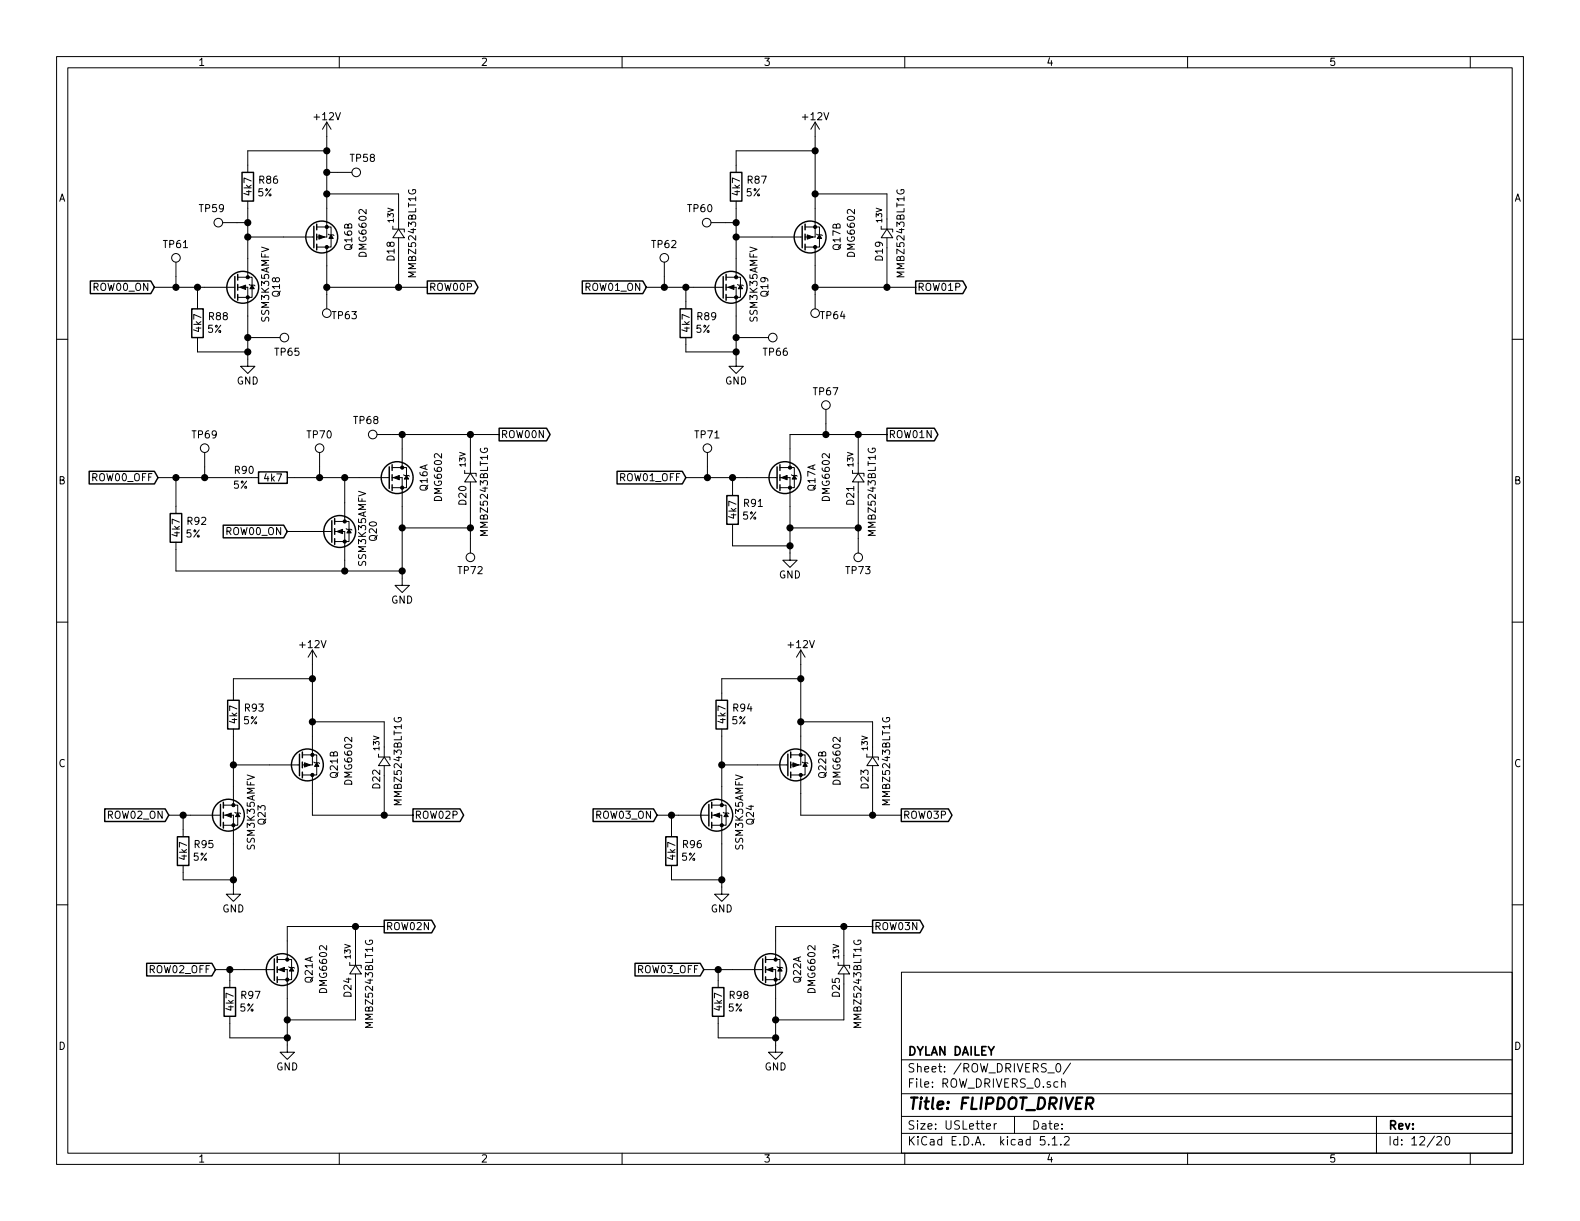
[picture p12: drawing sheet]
<svg xmlns="http://www.w3.org/2000/svg" width="279mm" height="216mm" viewBox="0 0 279 216" stroke-linecap="round" stroke-linejoin="round" font-family="sans-serif">
<g fill="none" stroke="#000" stroke-width=".18">
<path d="M10 10h259.4v195.9h-259.4zM12 12h255.4v191.9h-255.4zM60 10v2M110 10v2M160 10v2M210 10v2M260 10v2M39.4 39.4h4.4M43.8 35.6v13.4M57.8 21.6l-.8 1.3M57.8 21.6v20.3h-1.8M57.8 21.6l.7 1.3"/>
<path d="M57.8 34.3h12.7v6.2M57.8 26.7h-14v3.8M57.8 30.5h4.4M72.3 33.6a.59 .59 0 0 0 .6 .7 .59 .59 0 0 0 .6-.7l-.5-.1v.3M125.7 39.4h4.5M130.2 35.6v13.4M144.1 21.6v20.3h-1.7M144.1 34.3h12.7v6.2M144.1 26.7h-13.9v3.8M144.1 21.6l-.7 1.3M144.1 21.6l.8 1.3M158.7 33.6a.59 .59 0 0 0 .5 .7 .59 .59 0 0 0 .6-.7l-.5-.1v.3"/>
<path d="M10 60h2M27.3 50.8h14.2M31.1 46.4v4.4M34.9 59.7v2.5h8.9M34.9 50.8v3.8M42 50.8h1.8v14h1.3l-1.3 1.2-1.3-1.2h1.3M42 49h1.8M43.8 49h.8v3.6h-2.6M43.8 41.9h11.7M43.8 59.7h5.7M44.1 50.3l.1 .1h.8l.1 .1M56 40.1h2.5v3.6h-.7"/>
<path d="M56 43.7h1.8M57.8 43.7v10.9M57.8 50.8h17.8M58 41.4l.2 .1h.7l.2 .2M69.5 40v.5h2v.5M70.5 40.5l1 1.5h-2zM70.5 42v8.8M114.3 50.8h13.6M117.5 46.4v4.4M121.3 59.7v2.5h8.9M121.3 50.8v3.8M128.4 50.8h1.8v14h1.2l-1.2 1.2-1.3-1.2h1.3"/>
<path d="M128.4 49h1.8M130.2 49h.7v3.6h-2.5M130.2 41.9h11.7M130.2 59.7h5.7M130.4 50.3l.2 .1h.7l.1 .1M142.4 40.1h2.5v3.6h-.8M142.4 43.7h1.7M144.1 50.8h17.8M144.1 43.7v10.9M144.4 41.4l.1 .1h.8l.1 .2M155.8 40v.5h2.1v.5M156.8 40.5l1.1 1.5h-2.1z"/>
<path d="M156.8 42v8.8M267.4 60h2M66.7 76.8h21.6M71.1 76.8v5.9M83.2 76.8v6.9M85 79.3a.59 .59 0 0 0 .6 .7 .59 .59 0 0 0 .6-.7l-.5-.1v.3M146 72.4v4.4M151.8 76.8v6.9M153.6 79.3a.59 .59 0 0 0 .6 .7 .59 .59 0 0 0 .5-.7l-.4-.1v.3M156.8 76.8h-17.1v5.9M27.9 84.5h17.8M31.1 95.9v5.1h40"/>
<path d="M31.1 84.5v6.3M36.2 80v4.5M50.8 84.5h18M50.8 94h7.9M56.5 80v4.5M59.2 94h1.8v7M59.2 92.2h1.8M61 92.2h.7v3.6h-2.5M61 84.5v7.7M61.2 93.5l.1 .1h.8l.1 .1M69.3 84.5h1.8v19h1.3l-1.3 1.3-1.3-1.3h1.3M69.3 82.7h1.8"/>
<path d="M71.1 82.7h.8v3.5h-2.6M71.1 93.3h12.1M71.4 83.9l.1 .2h.8l.1 .1M82.2 83.2v.5h2v.5M83.2 83.7l1 1.5h-2zM83.2 85.2v12.6M121.3 84.5h16.1M125.1 80v4.5M129.5 84.5v3.1M129.5 92.7v3.8h10.2M137.9 84.5h1.8v14.6h1.3l-1.3 1.2-1.3-1.2h1.3M137.9 82.7h1.8"/>
<path d="M139.7 82.7h.8v3.5h-2.6M139.7 93.3h12.1M140 83.9l.1 .2h.7l.2 .1M150.7 83.2v.5h2.1v.5M151.8 83.7l1 1.5h-2.1zM151.8 85.2v12.6M10 110h2M55.2 114.9v20.4h-1.7M55.2 114.9l-.7 1.3M55.2 114.9l.8 1.3M141.6 114.9l-.8 1.3M141.6 114.9v20.4h-1.8"/>
<path d="M141.6 114.9l.8 1.3M267.4 110h2M41.3 135.3h11.7M41.3 128.9v13.5M53.5 133.5h2.5v3.5h-.8M53.5 137h1.7M55.2 127.6h12.7v6.3M55.2 137v7.1h17.8M55.2 120h-13.9v3.8M55.5 134.7l.1 .2h.8l.1 .1M66.9 133.4v.5h2.1v.5M67.9 133.9l1.1 1.5h-2.1z"/>
<path d="M67.9 135.4v8.7M69.8 126.9a.59 .59 0 0 0 .5 .8 .59 .59 0 0 0 .6-.8h-.5v.2M127.6 135.3h11.7M127.6 128.9v13.5M139.8 133.5h2.6v3.5h-.8M139.8 137h1.8M141.6 137v7.1h17.8M141.6 127.6h12.7v6.3M141.6 120h-14v3.8M141.9 134.7l.1 .2h.7l.2 .1M153.3 133.4v.5h2v.5M154.3 133.9l1 1.5h-2z"/>
<path d="M154.3 135.4v8.7M156.1 126.9a.59 .59 0 0 0 .6 .8 .59 .59 0 0 0 .6-.8h-.5v.2M10 160h2M29.8 144.1h9.2M32.4 153v2.6h8.9M32.4 144.1v3.9M39.5 144.1h1.8v14h1.2l-1.2 1.3-1.3-1.3h1.3M39.5 142.4h1.8M41.3 142.4h.7v3.5h-2.5M41.5 143.6l.2 .2h.7l.1 .1M116.2 144.1h9.1M118.7 153v2.6h8.9"/>
<path d="M118.7 144.1v3.9M125.9 144.1h1.7v14h1.3l-1.3 1.3-1.2-1.3h1.2M125.9 142.4h1.7M127.6 142.4h.8v3.5h-2.5M127.9 143.6l.1 .2h.8l.1 .1M267.4 160h2M38.1 171.5h10.4M40.6 179.7v3.8h10.2M40.6 171.5v3.1M49 171.5h1.8v14.6h1.3l-1.3 1.2-1.3-1.2h1.3M49 169.7h1.8M50.8 169.7h.8v3.5h-2.6"/>
<path d="M51.1 170.9l.1 .2h.7l.2 .1M61.8 170.2v.5h2.1v.5M62.9 170.7l1 1.5h-2.1zM62.9 172.2v8.1h-12.1M62.9 163.8v6.9M64.7 166.3a.59 .59 0 0 0 .6 .7 .59 .59 0 0 0 .5-.7l-.4-.1v.3M67.9 163.8h-17.1v5.9M124.5 171.5h10.4M127 171.5v3.1M127 179.7v3.8h10.2M135.4 171.5h1.8v14.6h1.2l-1.2 1.2-1.3-1.2h1.3M135.4 169.7h1.8"/>
<path d="M137.2 169.7h.7v3.5h-2.5M137.4 170.9l.1 .2h.8l.1 .1M148.2 170.2v.5h2v.5M149.2 170.7l1 1.5h-2zM149.2 172.2v8.1h-12M149.2 163.8v6.9M151.1 166.3a.59 .59 0 0 0 .5 .7 .59 .59 0 0 0 .6-.7l-.5-.1v.3M154.3 163.8h-17.1v5.9M159.4 171.9h108v32h-108zM159.4 197.4h108M159.4 193.4h108M159.4 187.4h108"/>
<path d="M174.4 199.2l.8-.2-.1-.2-.4-.1-.3 .2 .1 .7h.6M175.8 198.7v1M176.2 198.7l-.3 .1-.1 .2M179.4 197.4v3M186.9 188.2l.3-.1a.94 .94 0 0 1 0 1.5 .79 .79 0 0 1-.3-1.4zM187.7 191.4l.2-.1h.4l.1 1M187.7 190.8v1.5M189.3 188l-1.3 1.9M243.4 197.4v6.5M60 203.9v2M110 203.9v2M159.4 200.4h108"/>
<path d="M160 203.9v2M184.7 201h-.7l-.1 .7 .2-.2 .6 .1 .1 .2-.1 .5-.2 .2-.6-.2M185.4 202.3v.2M186.1 201.4l.4-.4v1.5M186.1 202.5h.8M187.6 202.3v.2M188.2 201.1l.2-.1h.4l.3 .4-.9 1.1h.9M210 203.9v2M254.1 201.1l.2-.1h.4l.2 .4-.9 1.1h.9M255.7 201.1l.3-.1a.94 .94 0 0 1 0 1.5l-.4-.3-.1-.7zM260 203.9v2"/>
<circle cx="38.6" cy="39.4" r=".76"/>
<circle cx="63" cy="30.5" r=".76"/>
<circle cx="125" cy="39.4" r=".76"/>
<circle cx="31.1" cy="45.6" r=".76"/>
<circle cx="50.3" cy="59.7" r=".76"/>
<circle cx="57.8" cy="55.4" r=".76"/>
<circle cx="117.5" cy="45.6" r=".76"/>
<circle cx="136.7" cy="59.7" r=".76"/>
<circle cx="144.1" cy="55.4" r=".76"/>
<circle cx="36.2" cy="79.2" r=".76"/>
<circle cx="56.5" cy="79.2" r=".76"/>
<circle cx="65.9" cy="76.8" r=".76"/>
<circle cx="125.1" cy="79.2" r=".76"/>
<circle cx="146" cy="71.6" r=".76"/>
<circle cx="83.2" cy="98.6" r=".76"/>
<circle cx="151.8" cy="98.6" r=".76"/>
</g>
<path d="M192.1 195.1h.8a.56 .56 0 0 0 .4-.4 .56 .56 0 0 0-.3-.6h-.7l-.3 2M192.6 195.1l.5 1" fill="none" stroke="#000" stroke-width=".41"/>
<g fill="none" stroke="#000" stroke-width=".25">
<path d="M42.8 30.5h2v5.1h-2zM56 39.6v1M129.2 30.5h2v5.1h-2zM142.4 39.6v1M16 49.7h10.7l.6 1.1-.6 1.1h-10.7zM33.9 54.6h2v5.1h-2zM41.5 48.9v3.8M42 48.5v1M42 50.3v1M42 52.1v1M55.5 40v3.8M56 41.4v1"/>
<path d="M56 43.2v1M75.6 49.7h8.3l.6 1.1-.6 1.1h-8.3zM103 49.7h10.7l.6 1.1-.6 1.1h-10.7zM120.3 54.6h2v5.1h-2zM127.9 48.9v3.8M128.4 48.5v1M128.4 50.3v1M128.4 52.1v1M141.9 40v3.8M142.4 41.4v1M142.4 43.2v1M161.9 49.7h8.4l.6 1.1-.6 1.1h-8.4z"/>
<path d="M88.3 75.7h8.3l.7 1.1-.7 1.2h-8.3zM156.8 75.7h8.4l.7 1.1-.7 1.2h-8.4zM15.8 83.3h11.5l.6 1.2-.6 1.1h-11.5zM30.1 90.8h2v5.1h-2zM39.5 92.9h10.7l.6 1.1-.6 1.1h-10.7zM45.7 83.4h5.1v2.1h-5.1zM58.7 92.1v3.8M59.2 91.7v1M59.2 93.5v1M59.2 95.3v1M68.8 82.6v3.8M69.3 82.2v1"/>
<path d="M69.3 83.9v1.1M69.3 85.7v1M109.1 83.3h11.5l.7 1.2-.7 1.1h-11.5zM128.5 87.6h2.1v5.1h-2.1zM137.4 82.6v3.8M137.9 82.2v1M137.9 83.9v1.1M137.9 85.7v1M40.3 123.8h2v5.1h-2zM53 133.4v3.8M53.5 133v1M53.5 134.7v1.1"/>
<path d="M53.5 136.5v1M126.6 123.8h2.1v5.1h-2.1zM139.3 133.4v3.8M139.8 133v1M139.8 134.7v1.1M139.8 136.5v1M18.5 143h10.7l.6 1.1-.6 1.2h-10.7zM31.4 148h2v5h-2zM39 142.2v3.9M39.5 141.9v1M39.5 143.6v1.1M39.5 145.4v1"/>
<path d="M73 143h8.4l.6 1.1-.6 1.2h-8.4zM104.9 143h10.7l.6 1.1-.6 1.2h-10.7zM117.7 148h2.1v5h-2.1zM125.3 142.2v3.9M125.9 141.9v1M125.9 143.6v1.1M125.9 145.4v1M159.4 143h8.3l.7 1.1-.7 1.2h-8.3zM25.9 170.3h11.6l.6 1.2-.6 1.1h-11.6zM39.6 174.6h2.1v5.1h-2.1zM48.5 169.5v3.9M49 169.2v1"/>
<path d="M49 170.9v1.1M49 172.7v1M67.9 162.7h8.4l.7 1.1-.7 1.1h-8.4zM112.3 170.3h11.5l.7 1.2-.7 1.1h-11.5zM126 174.6h2v5.1h-2zM134.9 169.5v3.9M135.4 169.2v1M135.4 170.9v1.1M135.4 172.7v1M154.3 162.7h8.4l.6 1.1-.6 1.1h-8.4z"/>
<circle cx="42.9" cy="50.8" r="2.82"/>
<circle cx="56.9" cy="41.9" r="2.82"/>
<circle cx="129.3" cy="50.8" r="2.82"/>
<circle cx="143.3" cy="41.9" r="2.82"/>
<circle cx="60.1" cy="94" r="2.82"/>
<circle cx="70.2" cy="84.5" r="2.82"/>
<circle cx="138.8" cy="84.5" r="2.82"/>
<circle cx="54.4" cy="135.3" r="2.82"/>
<circle cx="140.7" cy="135.3" r="2.82"/>
<circle cx="40.4" cy="144.1" r="2.82"/>
<circle cx="126.7" cy="144.1" r="2.82"/>
<circle cx="49.9" cy="171.4" r="2.82"/>
<circle cx="136.3" cy="171.4" r="2.82"/>
</g>
<g fill="#000" stroke="#000" stroke-width=".18">
<path d="M42.4 50.8l1-.4v.8zM44.6 50.4l.4 .7h-.8zM56.4 41.5l1 .4-1 .4zM58.5 41.5l.4 .7h-.7zM128.8 50.8l1-.4v.8zM130.9 50.4l.4 .7h-.7zM142.7 41.5l1.1 .4-1.1 .4zM144.9 41.5l.4 .7h-.8zM59.6 94l1-.4v.8zM61.7 93.6l.4 .6h-.8zM69.6 84.5l1-.4v.7zM71.9 84.1l.4 .6h-.8z"/>
<path d="M138.2 84.5l1-.4v.7zM140.5 84.1l.3 .6h-.7zM53.8 134.9l1.1 .4-1.1 .3zM56 134.9l.4 .6h-.8zM140.2 134.9l1 .4-1 .3zM142.4 134.9l.3 .6h-.7zM39.9 144.1l1-.3v.7zM42 143.8l.4 .6h-.7zM126.2 144.1l1.1-.3v.7zM128.4 143.8l.4 .6h-.8zM49.3 171.5l1-.4v.7zM51.6 171.1l.3 .6h-.7z"/>
<path d="M135.6 171.5l1.1-.4v.7zM137.9 171.1l.4 .6h-.8z"/>
<circle cx="43.8" cy="52.6" r=".28"/>
<circle cx="43.8" cy="49" r=".28"/>
<circle cx="57.8" cy="40.1" r=".28"/>
<circle cx="57.8" cy="43.7" r=".28"/>
<circle cx="130.2" cy="52.6" r=".28"/>
<circle cx="130.2" cy="49" r=".28"/>
<circle cx="144.1" cy="40.1" r=".28"/>
<circle cx="144.1" cy="43.7" r=".28"/>
<circle cx="61" cy="92.2" r=".28"/>
<circle cx="61" cy="95.8" r=".28"/>
<circle cx="71.1" cy="82.7" r=".28"/>
<circle cx="71.1" cy="86.2" r=".28"/>
<circle cx="139.7" cy="86.2" r=".28"/>
<circle cx="139.7" cy="82.7" r=".28"/>
<circle cx="55.2" cy="137" r=".28"/>
<circle cx="55.2" cy="133.5" r=".28"/>
<circle cx="141.6" cy="137" r=".28"/>
<circle cx="141.6" cy="133.5" r=".28"/>
<circle cx="41.3" cy="145.9" r=".28"/>
<circle cx="41.3" cy="142.4" r=".28"/>
<circle cx="127.6" cy="145.9" r=".28"/>
<circle cx="127.6" cy="142.4" r=".28"/>
<circle cx="50.8" cy="169.7" r=".28"/>
<circle cx="50.8" cy="173.2" r=".28"/>
<circle cx="137.2" cy="173.2" r=".28"/>
<circle cx="137.2" cy="169.7" r=".28"/>
</g>
<g fill="#000" stroke="#000" stroke-width=".25">
<circle cx="43.8" cy="39.4" r=".51"/>
<circle cx="57.8" cy="34.3" r=".51"/>
<circle cx="57.8" cy="26.7" r=".51"/>
<circle cx="57.8" cy="30.5" r=".51"/>
<circle cx="130.2" cy="39.4" r=".51"/>
<circle cx="144.1" cy="34.3" r=".51"/>
<circle cx="144.1" cy="26.7" r=".51"/>
<circle cx="31.1" cy="50.8" r=".51"/>
<circle cx="34.9" cy="50.8" r=".51"/>
<circle cx="43.8" cy="41.9" r=".51"/>
<circle cx="43.8" cy="59.7" r=".51"/>
<circle cx="57.8" cy="50.8" r=".51"/>
<circle cx="70.5" cy="50.8" r=".51"/>
<circle cx="117.5" cy="50.8" r=".51"/>
<circle cx="121.3" cy="50.8" r=".51"/>
<circle cx="130.2" cy="41.9" r=".51"/>
<circle cx="130.2" cy="59.7" r=".51"/>
<circle cx="144.1" cy="50.8" r=".51"/>
<circle cx="156.8" cy="50.8" r=".51"/>
<circle cx="43.8" cy="62.2" r=".51"/>
<circle cx="71.1" cy="76.8" r=".51"/>
<circle cx="83.2" cy="76.8" r=".51"/>
<circle cx="130.2" cy="62.2" r=".51"/>
<circle cx="146.1" cy="76.8" r=".51"/>
<circle cx="151.8" cy="76.8" r=".51"/>
<circle cx="31.1" cy="84.5" r=".51"/>
<circle cx="36.2" cy="84.5" r=".51"/>
<circle cx="56.5" cy="84.5" r=".51"/>
<circle cx="61" cy="84.5" r=".51"/>
<circle cx="71.1" cy="93.3" r=".51"/>
<circle cx="83.2" cy="93.3" r=".51"/>
<circle cx="125.1" cy="84.5" r=".51"/>
<circle cx="129.5" cy="84.5" r=".51"/>
<circle cx="139.7" cy="96.5" r=".51"/>
<circle cx="139.7" cy="93.3" r=".51"/>
<circle cx="151.8" cy="93.3" r=".51"/>
<circle cx="61" cy="101" r=".51"/>
<circle cx="71.1" cy="101" r=".51"/>
<circle cx="41.3" cy="135.3" r=".51"/>
<circle cx="55.2" cy="127.6" r=".51"/>
<circle cx="55.2" cy="120" r=".51"/>
<circle cx="127.6" cy="135.3" r=".51"/>
<circle cx="141.6" cy="120" r=".51"/>
<circle cx="141.6" cy="127.6" r=".51"/>
<circle cx="32.4" cy="144.1" r=".51"/>
<circle cx="41.3" cy="155.6" r=".51"/>
<circle cx="67.9" cy="144.1" r=".51"/>
<circle cx="118.7" cy="144.1" r=".51"/>
<circle cx="127.6" cy="155.6" r=".51"/>
<circle cx="154.3" cy="144.1" r=".51"/>
<circle cx="40.6" cy="171.5" r=".51"/>
<circle cx="62.9" cy="163.8" r=".51"/>
<circle cx="127" cy="171.5" r=".51"/>
<circle cx="149.2" cy="163.8" r=".51"/>
<circle cx="50.8" cy="180.3" r=".51"/>
<circle cx="50.8" cy="183.5" r=".51"/>
<circle cx="137.2" cy="183.5" r=".51"/>
<circle cx="137.2" cy="180.3" r=".51"/>
</g>
<text font-size="2.8" x="160.4" y="196.2">Title: FLIPDOT_DRIVER</text>
<g font-size="2.1">
<text x="160.4" y="189.6">Sheet: /ROW_DRIVERS_0/</text>
<text x="160.4" y="186.6">DYLAN DAILEY</text>
<text x="160.4" y="192.3">File: ROW_DRIVERS_0.sch</text>
<text x="160.4" y="202.5">KiCad E.D.A. kicad 5.1.2</text>
<text x="160.4" y="199.7">Size: USLetter</text>
<text x="182.4" y="199.7">Date:</text>
<text x="245.4" y="199.7">Rev:</text>
<text x="245.4" y="202.5">Id: 12/20</text>
</g>
<g font-size="1.8">
<text x="35" y="11.6">1</text>
<text x="85" y="11.6">2</text>
<text x="135" y="11.6">3</text>
<text x="185" y="11.6">4</text>
<text x="235" y="11.6">5</text>
<text x="55.7" y="21.3">+12V</text>
<text x="142.1" y="21.3">+12V</text>
<text x="62" y="28.6">TP58</text>
<text x="10.4" y="35.6">A</text>
<text x="44.5" y="34.5" transform="rotate(-90 44.5 34.5)">4k7</text>
<text x="45.6" y="34.7">5%</text>
<text x="45.9" y="32.5">R86</text>
<text x="130.9" y="34.5" transform="rotate(-90 130.9 34.5)">4k7</text>
<text x="132" y="34.7">5%</text>
<text x="132.2" y="32.5">R87</text>
<text x="267.8" y="35.6">A</text>
<text x="35.3" y="37.5">TP59</text>
<text x="121.7" y="37.5">TP60</text>
<text x="29" y="43.9">TP61</text>
<text x="62.3" y="44.2" transform="rotate(-90 62.3 44.2)">Q16B</text>
<text x="64.8" y="45.2" transform="rotate(-90 64.8 45.2)">DMG6602</text>
<text x="69.8" y="46.1" transform="rotate(-90 69.8 46.1)">D18</text>
<text x="115.3" y="43.9">TP62</text>
<text x="148.6" y="44.2" transform="rotate(-90 148.6 44.2)">Q17B</text>
<text x="151.2" y="45.2" transform="rotate(-90 151.2 45.2)">DMG6602</text>
<text x="156.1" y="46.1" transform="rotate(-90 156.1 46.1)">D19</text>
<text x="16.6" y="51.4">ROW00_ON</text>
<text x="49.5" y="52.4" transform="rotate(-90 49.5 52.4)">Q18</text>
<text x="73.6" y="48.8" transform="rotate(-90 73.6 48.8)">MMBZ5243BLT1G</text>
<text x="75.8" y="51.4">ROW00P</text>
<text x="103.6" y="51.4">ROW01_ON</text>
<text x="135.9" y="52.4" transform="rotate(-90 135.9 52.4)">Q19</text>
<text x="159.9" y="48.8" transform="rotate(-90 159.9 48.8)">MMBZ5243BLT1G</text>
<text x="162.2" y="51.4">ROW01P</text>
<text x="35.6" y="58.6" transform="rotate(-90 35.6 58.6)">4k7</text>
<text x="36.7" y="58.9">5%</text>
<text x="37" y="56.6">R88</text>
<text x="47.6" y="56.8" transform="rotate(-90 47.6 56.8)">SSM3K35AMFV</text>
<text x="58.8" y="56.4">TP63</text>
<text x="122" y="58.6" transform="rotate(-90 122 58.6)">4k7</text>
<text x="123.1" y="58.9">5%</text>
<text x="123.3" y="56.6">R89</text>
<text x="134" y="56.8" transform="rotate(-90 134 56.8)">SSM3K35AMFV</text>
<text x="145.2" y="56.4">TP64</text>
<text x="48.7" y="62.9">TP65</text>
<text x="135.1" y="62.9">TP66</text>
<text x="41.9" y="68">GND</text>
<text x="128.2" y="68">GND</text>
<text x="143.9" y="69.9">TP67</text>
<text x="34.1" y="77.5">TP69</text>
<text x="54.4" y="77.5">TP70</text>
<text x="62.6" y="75">TP68</text>
<text x="88.5" y="77.5">ROW00N</text>
<text x="123" y="77.5">TP71</text>
<text x="157.1" y="77.5">ROW01N</text>
<text x="41.6" y="83.8">R90</text>
<text x="10.4" y="85.6">B</text>
<text x="16.3" y="85.1">ROW00_OFF</text>
<text x="41.3" y="86.4">5%</text>
<text x="46.8" y="85.1">4k7</text>
<text x="75.6" y="86.8" transform="rotate(-90 75.6 86.8)">Q16A</text>
<text x="78.2" y="88.4" transform="rotate(-90 78.2 88.4)">DMG6602</text>
<text x="82.5" y="89.3" transform="rotate(-90 82.5 89.3)">D20</text>
<text x="109.7" y="85.1">ROW01_OFF</text>
<text x="131.6" y="89.6">R91</text>
<text x="144.2" y="86.8" transform="rotate(-90 144.2 86.8)">Q17A</text>
<text x="146.7" y="88.4" transform="rotate(-90 146.7 88.4)">DMG6602</text>
<text x="151.1" y="89.3" transform="rotate(-90 151.1 89.3)">D21</text>
<text x="267.8" y="85.6">B</text>
<text x="31.8" y="94.8" transform="rotate(-90 31.8 94.8)">4k7</text>
<text x="32.9" y="95">5%</text>
<text x="33.2" y="92.8">R92</text>
<text x="40.1" y="94.6">ROW00_ON</text>
<text x="66.6" y="95.6" transform="rotate(-90 66.6 95.6)">Q20</text>
<text x="86.3" y="94.5" transform="rotate(-90 86.3 94.5)">MMBZ5243BLT1G</text>
<text x="130.2" y="91.6" transform="rotate(-90 130.2 91.6)">4k7</text>
<text x="131.3" y="91.9">5%</text>
<text x="154.9" y="94.5" transform="rotate(-90 154.9 94.5)">MMBZ5243BLT1G</text>
<text x="64.7" y="100" transform="rotate(-90 64.7 100)">SSM3K35AMFV</text>
<text x="81.1" y="101.5">TP72</text>
<text x="149.7" y="101.5">TP73</text>
<text x="69.2" y="106.7">GND</text>
<text x="137.7" y="102.3">GND</text>
<text x="53.2" y="114.6">+12V</text>
<text x="139.5" y="114.6">+12V</text>
<text x="43.3" y="125.8">R93</text>
<text x="129.7" y="125.8">R94</text>
<text x="42" y="127.8" transform="rotate(-90 42 127.8)">4k7</text>
<text x="43.1" y="128.1">5%</text>
<text x="128.3" y="127.8" transform="rotate(-90 128.3 127.8)">4k7</text>
<text x="129.4" y="128.1">5%</text>
<text x="10.4" y="135.6">C</text>
<text x="59.7" y="137.5" transform="rotate(-90 59.7 137.5)">Q21B</text>
<text x="146.1" y="137.5" transform="rotate(-90 146.1 137.5)">Q22B</text>
<text x="267.8" y="135.6">C</text>
<text x="62.3" y="138.6" transform="rotate(-90 62.3 138.6)">DMG6602</text>
<text x="67.2" y="139.4" transform="rotate(-90 67.2 139.4)">D22</text>
<text x="71" y="142.1" transform="rotate(-90 71 142.1)">MMBZ5243BLT1G</text>
<text x="148.6" y="138.6" transform="rotate(-90 148.6 138.6)">DMG6602</text>
<text x="153.6" y="139.4" transform="rotate(-90 153.6 139.4)">D23</text>
<text x="157.4" y="142.1" transform="rotate(-90 157.4 142.1)">MMBZ5243BLT1G</text>
<text x="19.1" y="144.8">ROW02_ON</text>
<text x="34.4" y="150">R95</text>
<text x="47" y="145.8" transform="rotate(-90 47 145.8)">Q23</text>
<text x="73.3" y="144.8">ROW02P</text>
<text x="105.5" y="144.8">ROW03_ON</text>
<text x="120.8" y="150">R96</text>
<text x="133.3" y="145.8" transform="rotate(-90 133.3 145.8)">Q24</text>
<text x="159.6" y="144.8">ROW03P</text>
<text x="33.1" y="152" transform="rotate(-90 33.1 152)">4k7</text>
<text x="34.2" y="152.2">5%</text>
<text x="45.1" y="150.2" transform="rotate(-90 45.1 150.2)">SSM3K35AMFV</text>
<text x="119.4" y="152" transform="rotate(-90 119.4 152)">4k7</text>
<text x="120.5" y="152.2">5%</text>
<text x="131.4" y="150.2" transform="rotate(-90 131.4 150.2)">SSM3K35AMFV</text>
<text x="39.3" y="161.3">GND</text>
<text x="125.7" y="161.3">GND</text>
<text x="68.2" y="164.5">ROW02N</text>
<text x="154.6" y="164.5">ROW03N</text>
<text x="26.5" y="172.1">ROW02_OFF</text>
<text x="55.3" y="173.8" transform="rotate(-90 55.3 173.8)">Q21A</text>
<text x="112.9" y="172.1">ROW03_OFF</text>
<text x="141.7" y="173.8" transform="rotate(-90 141.7 173.8)">Q22A</text>
<text x="41.3" y="178.6" transform="rotate(-90 41.3 178.6)">4k7</text>
<text x="42.4" y="178.9">5%</text>
<text x="42.7" y="176.6">R97</text>
<text x="57.8" y="175.4" transform="rotate(-90 57.8 175.4)">DMG6602</text>
<text x="62.2" y="176.3" transform="rotate(-90 62.2 176.3)">D24</text>
<text x="127.7" y="178.6" transform="rotate(-90 127.7 178.6)">4k7</text>
<text x="128.8" y="178.9">5%</text>
<text x="129.1" y="176.6">R98</text>
<text x="144.2" y="175.4" transform="rotate(-90 144.2 175.4)">DMG6602</text>
<text x="148.5" y="176.3" transform="rotate(-90 148.5 176.3)">D25</text>
<text x="10.4" y="185.6">D</text>
<text x="66" y="181.5" transform="rotate(-90 66 181.5)">MMBZ5243BLT1G</text>
<text x="152.3" y="181.5" transform="rotate(-90 152.3 181.5)">MMBZ5243BLT1G</text>
<text x="267.8" y="185.6">D</text>
<text x="48.8" y="189.3">GND</text>
<text x="135.2" y="189.3">GND</text>
<text x="35" y="205.5">1</text>
<text x="85" y="205.5">2</text>
<text x="135" y="205.5">3</text>
<text x="185" y="205.5">4</text>
<text x="235" y="205.5">5</text>
</g>
<g font-size="1.4">
<text x="69.6" y="39.3" transform="rotate(-90 69.6 39.3)">13V</text>
<text x="156" y="39.3" transform="rotate(-90 156 39.3)">13V</text>
<text x="82.3" y="82.5" transform="rotate(-90 82.3 82.5)">13V</text>
<text x="150.9" y="82.5" transform="rotate(-90 150.9 82.5)">13V</text>
<text x="67.1" y="132.7" transform="rotate(-90 67.1 132.7)">13V</text>
<text x="153.4" y="132.7" transform="rotate(-90 153.4 132.7)">13V</text>
<text x="62" y="169.5" transform="rotate(-90 62 169.5)">13V</text>
<text x="148.4" y="169.5" transform="rotate(-90 148.4 169.5)">13V</text>
</g>
</svg>
